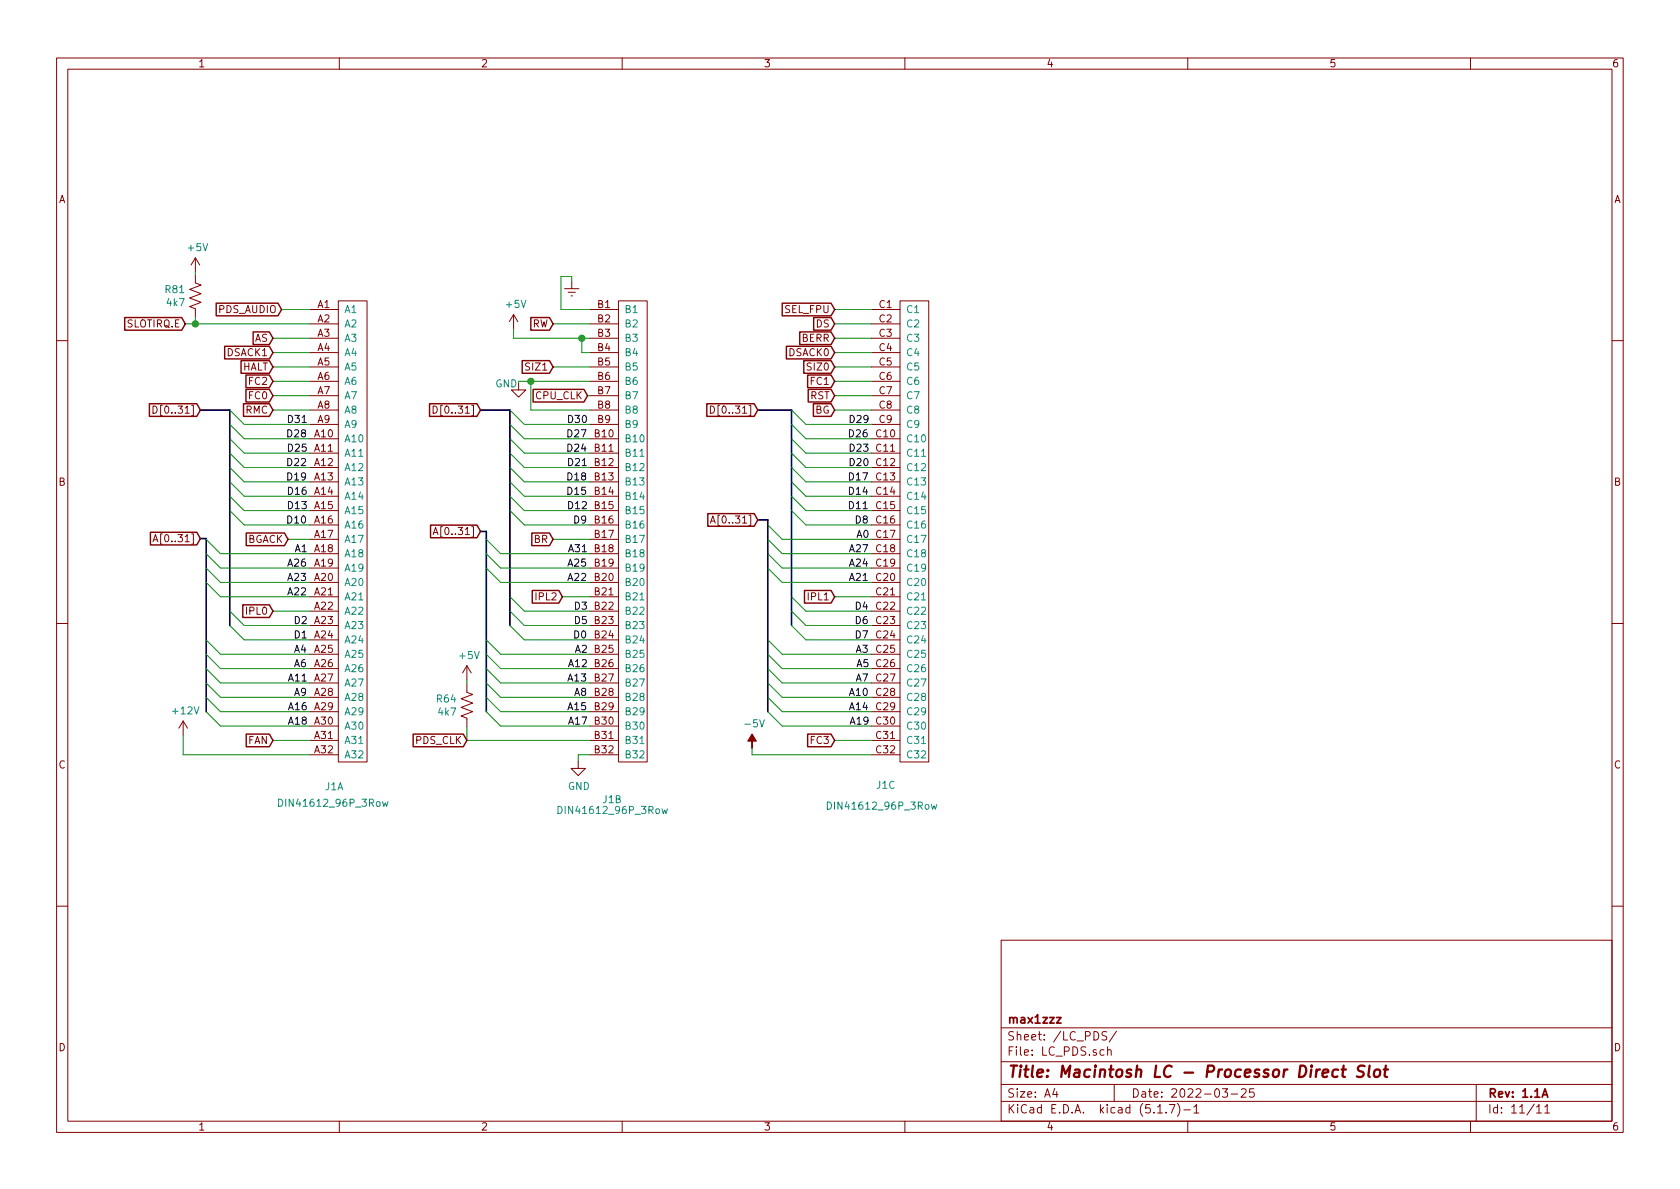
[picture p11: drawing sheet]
<svg xmlns="http://www.w3.org/2000/svg" width="297mm" height="210mm" viewBox="0 0 297 210" stroke-linecap="round" stroke-linejoin="round" font-family="sans-serif">
<g fill="none" stroke="#840000" stroke-width=".18">
<path d="M10 10.3h277v189.9h-277zM12 12.2h273v186.1h-273zM60 10.3v1.9M110 10.3v1.9M160 10.3v1.9M210 10.3v1.9M260 10.3v1.9M34.5 48.5v1.5l1.1 .4-2.1 .8 2.1 .7-2.1 .8 2.1 .8-2.1 .7 1 .4v1.5M34.5 45.6l-.7 1.3M34.5 45.6v2.5M34.5 45.6l.8 1.3M54.7 54.7h5.1"/>
<path d="M54.7 57.3h5.1M54.7 59.8h5.1M59.8 53.2h5.1v81.5h-5.1zM90.8 55.6l-.8 1.3M90.8 55.6v2.6M90.8 55.6l.8 1.3M99.8 51h2.6M100.5 51.7h1.2M101 52.3h.2M101.1 49.8v1.2M104.3 54.7h5M104.3 57.3h5"/>
<path d="M104.3 59.8h5M109.3 53.2h5.1v81.5h-5.1zM154.1 54.7h5M154.1 57.3h5M154.1 59.8h5M159.1 53.2h5.1v81.5h-5.1zM10 60.2h2M27.1 71.8a.64 .64 0 0 1 .7 .6 .64 .64 0 0 1-.7 .7zM54.7 77.6h5.1M54.7 62.4h5.1M54.7 64.9h5.1M54.7 67.4h5.1"/>
<path d="M54.7 70h5.1M54.7 72.5h5.1M54.7 75.1h5.1M76.6 71.8a.64 .64 0 0 1 .7 .6 .64 .64 0 0 1-.7 .7zM91.7 67.7v1.3h1.3l-1.3 1.2-1.3-1.2h1.3M104.3 77.6h5M104.3 62.4h5M104.3 64.9h5M104.3 67.4h5M104.3 70h5M104.3 72.5h5M104.3 75.1h5"/>
<path d="M125.6 71.8a.64 .64 0 0 1 .7 .6 .64 .64 0 0 1-.7 .7zM154.1 77.6h5M154.1 62.4h5M154.1 64.9h5M154.1 67.4h5M154.1 70h5M154.1 72.5h5M154.1 75.1h5M285 60.2h2M27.1 95.8l.4-1.3 .4 1.3M27.2 95.4h.6M54.7 80.1h5.1"/>
<path d="M54.7 82.7h5.1M54.7 85.2h5.1M54.7 87.8h5.1M54.7 90.3h5.1M54.7 92.8h5.1M54.7 95.4h5.1M54.7 97.9h5.1M76.6 94.5l.4-1.2 .4 1.2M76.7 94.2h.6M104.3 80.1h5M104.3 82.7h5M104.3 85.2h5"/>
<path d="M104.3 87.8h5M104.3 90.3h5M104.3 92.8h5M104.3 95.4h5M104.3 97.9h5M125.6 92.5l.4-1.3 .5 1.3M125.7 92.1h.6M154.1 80.1h5M154.1 82.7h5M154.1 85.2h5M154.1 87.8h5M154.1 90.3h5"/>
<path d="M154.1 92.8h5M154.1 95.4h5M154.1 97.9h5M10 110.3h2M54.7 100.5h5.1M54.7 103h5.1M54.7 105.5h5.1M54.7 108.1h5.1M54.7 110.6h5.1M54.7 113.2h5.1M54.7 115.7h5.1M54.7 118.2h5.1"/>
<path d="M82.5 117.7l-.7 1.3M82.5 117.7v2.6M82.5 117.7l.8 1.3M104.3 100.5h5M104.3 103h5M104.3 105.5h5M104.3 108.1h5M104.3 110.6h5M104.3 113.2h5M104.3 115.7h5M104.3 118.2h5M154.1 100.5h5"/>
<path d="M154.1 103h5M154.1 105.5h5M154.1 108.1h5M154.1 110.6h5M154.1 113.2h5M154.1 115.7h5M154.1 118.2h5M285 110.3h2M32.4 127.5l-.8 1.3M32.4 127.5v2.5M32.4 127.5l.7 1.3M54.7 120.8h5.1"/>
<path d="M54.7 123.3h5.1M54.7 125.9h5.1M54.7 128.4h5.1M54.7 130.9h5.1M54.7 133.5h5.1M82.5 120.9v1.5l1.1 .4-2.1 .8 2.1 .7-2.1 .8 2.1 .8-2.1 .7 1 .4v1.5M102.2 134.6v1.3h1.3l-1.3 1.3-1.2-1.3h1.2M104.3 120.8h5M104.3 123.3h5M104.3 125.9h5M104.3 128.4h5M104.3 130.9h5"/>
<path d="M104.3 133.5h5M154.1 120.8h5M154.1 123.3h5M154.1 125.9h5M154.1 128.4h5M154.1 130.9h5M154.1 133.5h5M10 160.2h2M64.9 175.6h.1M114.4 175.6h.1M164.2 175.6h.1M177 166.3h108v32h-108z"/>
<path d="M285 160.2h2M60 198.3v1.9M110 198.3v1.9M160 198.3v1.9M177 194.8h108M177 191.8h108M177 187.8h108M177 181.8h108M186.5 192.5l-.4 1h1M186.8 193v1M195.2 185.7l-.4-.1-.3 .3 .1 .6h.6M195.7 182.5l-.6-.1-.3 .3 .2 .4 .6 .3v.4l-.2 .1-.6-.1"/>
<path d="M195.8 185.7l.3-.1 .3 .1 .1 .9M195.8 185.1v1.5M197 191.8v3M197.4 182.3l-1.3 2M204.7 196.8h.8M206.2 196.7v.1M206.8 195.3h.9l-.6 1.5M208.2 195.1a1.71 1.71 0 0 1 0 2.3M209.3 196.3h1.2M210 198.3v1.9M211.1 195.8l.4-.5v1.5M211.1 196.8h.9"/>
<path d="M216.1 192.5h.9l-.4 .6 .4 .1v.7l-.2 .1-.7-.1M217.7 193.5h1.1M219.5 192.7l.2-.2h.3l.3 .2v.3v.2l-.9 .8h.9M221.7 192.5h-.7l-.1 .7 .2-.1 .5 .1 .2 .2-.1 .5-.2 .1-.6-.1M260 198.3v1.9M261 191.8v6.5M271.7 195.8l.4-.5v1.5M271.7 196.8h.8M273.1 195.8l.5-.5v1.5M273.1 196.8h.9"/>
</g>
<path d="M186.8 179.9h.8l-.8 1h.8M272.7 194l.5-1.5 .5 1.5M272.8 193.6h.7" fill="none" stroke="#840000" stroke-width=".3"/>
<path d="M236.6 189.2a.68 .68 0 0 0-1 .3v.8l.3 .1 .6-.1M237.2 189.1h.8M237.6 188.4l-.2 1.8v.1l.4 .1M241.3 188.5a.84 .84 0 0 0-1.1 .1 .46 .46 0 0 0 .2 .8l.4 .1a.48 .48 0 0 1 .3 .5 .48 .48 0 0 1-.4 .4l-.8-.1M242.2 188.4l-.3 1.8 .3 .2M243.1 189.3a.54 .54 0 0 1 .5-.2 .54 .54 0 0 1 .4 .4v.6a.56 .56 0 0 1-.6 .4 .56 .56 0 0 1-.5-.4zM244.7 189.1h.7M245 188.4l-.2 1.8 .1 .1 .3 .1" fill="none" stroke="#840000" stroke-width=".41"/>
<path d="M113.2 80.7h.7M113.2 106.1h.7M113.2 131.5h.7M49.3 141.3a.64 .64 0 0 1 .7 .7 .64 .64 0 0 1-.7 .6zM67.6 141.8l.3 .8 .2-.6 .3 .6 .2-.8M98.7 142.6a.64 .64 0 0 1 .7 .6 .64 .64 0 0 1-.7 .7zM117 143l.3 .9 .2-.6 .3 .6 .2-.9M146.3 141.8a.64 .64 0 0 1 .7 .7 .64 .64 0 0 1-.7 .6zM164.7 142.3l.2 .8 .3-.6 .2 .6 .2-.8" fill="none" stroke="#008484" stroke-width=".18"/>
<path d="M133 129.8l.7 1.3h-.7v1.2v-1.2h-.8z" fill="#840000" stroke="#840000" stroke-width=".18"/>
<path d="M35.4 72.5h5.2v38.1M85 72.5h5.2v38.1M134 72.5h6v38.1M35.4 95.2h1v30.7M85 94h1v31.9M134 91.9h1.8v34" fill="none" stroke="#000084" stroke-width=".3"/>
<g fill="none" stroke="#008400" stroke-width=".18">
<path d="M32.8 57.3h21.9M34.5 48.1v.4M34.5 56.1v1.2M48.3 59.8h6.4M49.8 54.7h4.9M90.8 58.2v1.6h13.5M97.8 57.3h6.5M101.1 49.8v-.9h-1.9v5.8h5.1M102.9 59.8v2.6h1.4M147.6 57.3h6.5M147.6 59.8h6.5M147.6 54.7h6.5"/>
<path d="M40.6 72.5l2.6 2.6h11.5M40.6 75.1l2.6 2.5h11.5M40.6 77.6l2.6 2.5h11.5M48.3 67.4h6.4M48.3 64.9h6.4M48.3 70h6.4M48.3 72.5h6.4M48.3 62.4h6.4M90.2 72.5l2.5 2.6h11.6M90.2 75.1l2.5 2.5h11.6M90.2 77.6l2.5 2.5h11.6M91.7 67.4h12.6"/>
<path d="M93.9 67.4v5.1h10.4M97.8 64.9h6.5M103.9 70h.4M140 72.5l2.5 2.6h11.6M140 75.1l2.5 2.5h11.6M140 77.6l2.5 2.5h11.6M147.6 67.4h6.5M147.6 64.9h6.5M147.6 70h6.5M147.6 72.5h6.5M147.6 62.4h6.5M36.4 95.4l2.6 2.5h15.7"/>
<path d="M36.4 97.9l2.6 2.6h15.7M40.6 90.3l2.6 2.5h11.5M40.6 80.1l2.6 2.6h11.5M40.6 82.7l2.6 2.5h11.5M40.6 85.2l2.6 2.6h11.5M40.6 87.8l2.6 2.5h11.5M50.9 95.4h3.8M86 95.4l2.5 2.5h15.8M86 97.9l2.5 2.6h15.8M90.2 90.3l2.5 2.5h11.6M90.2 80.1l2.5 2.6h11.6M90.2 82.7l2.5 2.5h11.6"/>
<path d="M90.2 85.2l2.5 2.6h11.6M90.2 87.8l2.5 2.5h11.6M97.8 95.4h6.5M135.8 95.4l2.5 2.5h15.8M135.8 97.9l2.5 2.6h15.8M135.8 92.8l2.5 2.6h15.8M140 90.3l2.5 2.5h11.6M140 80.1l2.5 2.6h11.6M140 82.7l2.5 2.5h11.6M140 85.2l2.5 2.6h11.6M140 87.8l2.5 2.5h11.6M36.4 100.5l2.6 2.5h15.7"/>
<path d="M36.4 103l2.6 2.5h15.7M36.4 113.2l2.6 2.5h15.7M36.4 115.7l2.6 2.5h15.7M36.4 118.2l2.6 2.6h15.7M40.6 108.1l2.6 2.5h11.5M40.6 110.6l2.6 2.6h11.5M48.3 108.1h6.4M86 100.5l2.5 2.5h15.8M86 113.2l2.5 2.5h15.8M86 115.7l2.5 2.5h15.8M86 118.2l2.5 2.6h15.8M90.2 105.5l2.5 2.6h11.6"/>
<path d="M90.2 108.1l2.5 2.5h11.6M90.2 110.6l2.5 2.6h11.6M99.4 105.5h4.9M135.8 100.5l2.5 2.5h15.8M135.8 113.2l2.5 2.5h15.8M135.8 115.7l2.5 2.5h15.8M135.8 118.2l2.5 2.6h15.8M140 105.5l2.5 2.6h11.6M140 108.1l2.5 2.5h11.6M140 110.6l2.5 2.6h11.6M147.6 105.5h6.5M32.4 130v3.5h22.3"/>
<path d="M36.4 120.8l2.6 2.5h15.7M36.4 123.3l2.6 2.6h15.7M36.4 125.9l2.6 2.5h15.7M48.3 130.9h6.4M82.5 128.5v2.4h21.8M82.5 120.3v.6M86 120.8l2.5 2.5h15.8M86 123.3l2.5 2.6h15.8M86 125.9l2.5 2.5h15.8M104.3 133.5h-2.1v1.1M133 132.3v1.2h21.1M135.8 120.8l2.5 2.5h15.8"/>
<path d="M135.8 123.3l2.5 2.6h15.8M135.8 125.9l2.5 2.5h15.8M147.6 130.9h6.5"/>
</g>
<g fill="none" stroke="#840000" stroke-width=".25">
<path d="M22 56.2h10.1l.7 1.1-.7 1.1h-10.1zM38.2 53.6h10.9l.7 1.1-.7 1.1h-10.9zM44.8 58.7h2.8l.7 1.1-.7 1.1h-2.8zM93.9 56.2h3.3l.6 1.1-.6 1.1h-3.3zM138.3 53.6h8.6l.7 1.1-.7 1.1h-8.6zM141.4 58.7h5.5l.7 1.1-.7 1.1h-5.5zM143.9 56.2h3l.7 1.1-.7 1.1h-3zM26.4 71.4h8.4l.6 1.1-.6 1.1h-8.4zM39.7 61.2h7.9l.7 1.2-.7 1.1h-7.9zM42.6 63.8h5l.7 1.1-.7 1.1h-5zM43.1 71.4h4.5l.7 1.1-.7 1.1h-4.5zM43.5 68.9h4.1l.7 1.1-.7 1.1h-4.1z"/>
<path d="M43.5 66.3h4.1l.7 1.1-.7 1.1h-4.1zM75.9 71.4h8.4l.7 1.1-.7 1.1h-8.4zM92.3 63.8h4.9l.6 1.1-.6 1.1h-4.9zM94.3 68.9h9l.6 1.1-.6 1.1h-9zM125 71.4h8.3l.7 1.1-.7 1.1h-8.3zM139 61.2h7.9l.7 1.2-.7 1.1h-7.9zM142.1 63.8h4.8l.7 1.1-.7 1.1h-4.8zM142.8 66.3h4.1l.7 1.1-.7 1.1h-4.1zM142.9 68.9h4l.7 1.1-.7 1.1h-4zM143.8 71.4h3.1l.7 1.1-.7 1.1h-3.1zM26.6 94.1h8.2l.6 1.1-.6 1.2h-8.2zM43.5 94.3h6.8l.6 1.1-.6 1.1h-6.8z"/>
<path d="M76.1 92.9h8.2l.7 1.1-.7 1.1h-8.2zM94 94.3h3.2l.6 1.1-.6 1.1h-3.2zM125.1 90.8h8.2l.7 1.1-.7 1.2h-8.2zM42.9 107h4.7l.7 1.1-.7 1.1h-4.7zM94.1 104.4h4.7l.6 1.1-.6 1.1h-4.7zM142.2 104.4h4.7l.7 1.1-.7 1.1h-4.7zM43.5 129.8h4.1l.7 1.1-.7 1.1h-4.1zM73.1 129.8h8.8l.6 1.1-.6 1.1h-8.8zM142.8 129.8h4.1l.7 1.1-.7 1.1h-4.1z"/>
</g>
<g fill="#008400" stroke="#008400" stroke-width=".25">
<circle cx="93.9" cy="67.4" r=".51"/>
<circle cx="102.9" cy="59.8" r=".51"/>
<circle cx="34.5" cy="57.3" r=".51"/>
</g>
<text font-size="2.8" fill="#840000" x="178" y="190.5">Title: Macintosh LC - Processor Direct Slot</text>
<g font-size="2.1" fill="#840000">
<text x="178" y="184">Sheet: /LC_PDS/</text>
<text x="178" y="181">max1zzz</text>
<text x="178" y="186.7">File: LC_PDS.sch</text>
<text x="178" y="196.9">KiCad E.D.A. kicad (5.1.7)-1</text>
<text x="178" y="194.1">Size: A4</text>
<text x="200" y="194.1">Date: 2022-03-25</text>
<text x="263" y="194.1">Rev: 1.1A</text>
<text x="263" y="196.9">Id: 11/11</text>
</g>
<g font-size="1.8" fill="#840000">
<text x="35" y="11.9">1</text>
<text x="85" y="11.9">2</text>
<text x="135" y="11.9">3</text>
<text x="185" y="11.9">4</text>
<text x="235" y="11.9">5</text>
<text x="285" y="11.9">6</text>
<text x="10.4" y="35.9">A</text>
<text x="285.4" y="35.9">A</text>
<text x="22.5" y="57.9">SLOTIRQ.E</text>
<text x="38.7" y="55.4">PDS_AUDIO</text>
<text x="56.2" y="54.5">A1</text>
<text x="56.2" y="57">A2</text>
<text x="56.2" y="59.6">A3</text>
<text x="94.1" y="57.9">RW</text>
<text x="105.7" y="54.5">B1</text>
<text x="105.7" y="57">B2</text>
<text x="105.7" y="59.6">B3</text>
<text x="138.8" y="55.4">SEL_FPU</text>
<text x="144.3" y="57.9">DS</text>
<text x="155.5" y="54.5">C1</text>
<text x="155.5" y="57">C2</text>
<text x="155.5" y="59.6">C3</text>
<text x="40.2" y="63">DSACK1</text>
<text x="42.7" y="65.5">HALT</text>
<text x="45" y="60.4">AS</text>
<text x="56.2" y="62.1">A4</text>
<text x="56.2" y="64.6">A5</text>
<text x="93.3" y="65.5">SIZ1</text>
<text x="105.7" y="62.1">B4</text>
<text x="105.7" y="64.6">B5</text>
<text x="139.5" y="63">DSACK0</text>
<text x="141.8" y="60.4">BERR</text>
<text x="143.1" y="65.5">SIZ0</text>
<text x="155.5" y="62.1">C4</text>
<text x="155.5" y="64.6">C5</text>
<text x="44.1" y="70.6">FC0</text>
<text x="44.1" y="68.1">FC2</text>
<text x="56.2" y="67.2">A6</text>
<text x="56.2" y="69.7">A7</text>
<text x="94.7" y="70.6">CPU_CLK</text>
<text x="105.7" y="67.2">B6</text>
<text x="105.7" y="69.7">B7</text>
<text x="143.3" y="70.6">RST</text>
<text x="143.4" y="68.1">FC1</text>
<text x="155.5" y="67.2">C6</text>
<text x="155.5" y="69.7">C7</text>
<text x="28.2" y="73.1">D[0..31]</text>
<text x="43.4" y="73.1">RMC</text>
<text x="55.7" y="77.3">A10</text>
<text x="56.2" y="72.3">A8</text>
<text x="56.2" y="74.8">A9</text>
<text x="77.8" y="73.1">D[0..31]</text>
<text x="105.2" y="77.3">B10</text>
<text x="105.7" y="72.3">B8</text>
<text x="105.7" y="74.8">B9</text>
<text x="126.8" y="73.1">D[0..31]</text>
<text x="144.1" y="73.1">BG</text>
<text x="155" y="77.3">C10</text>
<text x="155.5" y="72.3">C8</text>
<text x="155.5" y="74.8">C9</text>
<text x="55.7" y="82.4">A12</text>
<text x="105.2" y="79.9">B11</text>
<text x="10.4" y="85.9">B</text>
<text x="55.7" y="85">A13</text>
<text x="105.2" y="85">B13</text>
<text x="105.2" y="87.5">B14</text>
<text x="155" y="85">C13</text>
<text x="155" y="87.5">C14</text>
<text x="285.4" y="85.9">B</text>
<text x="28.2" y="95.9">A[0..31]</text>
<text x="55.7" y="92.6">A16</text>
<text x="55.7" y="95.1">A17</text>
<text x="77.8" y="94.6">A[0..31]</text>
<text x="105.2" y="92.6">B16</text>
<text x="105.2" y="95.1">B17</text>
<text x="126.8" y="92.6">A[0..31]</text>
<text x="155" y="90">C15</text>
<text x="155" y="92.6">C16</text>
<text x="155" y="95.1">C17</text>
<text x="43.7" y="96">BGACK</text>
<text x="55.7" y="97.7">A18</text>
<text x="55.7" y="100.2">A19</text>
<text x="94.4" y="96">BR</text>
<text x="105.2" y="97.7">B18</text>
<text x="105.2" y="100.2">B19</text>
<text x="155" y="97.7">C18</text>
<text x="155" y="100.2">C19</text>
<text x="55.7" y="102.7">A20</text>
<text x="55.7" y="105.3">A21</text>
<text x="55.7" y="107.8">A22</text>
<text x="94.9" y="106.2">IPL2</text>
<text x="105.2" y="102.7">B20</text>
<text x="105.2" y="105.3">B21</text>
<text x="143.1" y="106.2">IPL1</text>
<text x="155" y="102.7">C20</text>
<text x="155" y="105.3">C21</text>
<text x="155" y="107.8">C22</text>
<text x="43.7" y="108.7">IPL0</text>
<text x="105.2" y="112.9">B24</text>
<text x="155" y="110.4">C23</text>
<text x="155" y="112.9">C24</text>
<text x="55.7" y="115.4">A25</text>
<text x="55.7" y="118">A26</text>
<text x="105.2" y="115.4">B25</text>
<text x="105.2" y="118">B26</text>
<text x="155" y="115.4">C25</text>
<text x="155" y="118">C26</text>
<text x="55.7" y="120.5">A27</text>
<text x="55.7" y="123.1">A28</text>
<text x="55.7" y="125.6">A29</text>
<text x="105.2" y="120.5">B27</text>
<text x="105.2" y="123.1">B28</text>
<text x="105.2" y="125.6">B29</text>
<text x="155" y="120.5">C27</text>
<text x="155" y="123.1">C28</text>
<text x="155" y="125.6">C29</text>
<text x="43.8" y="131.6">FAN</text>
<text x="55.7" y="128.1">A30</text>
<text x="55.7" y="130.7">A31</text>
<text x="73.5" y="131.6">PDS_CLK</text>
<text x="105.2" y="128.1">B30</text>
<text x="105.2" y="130.7">B31</text>
<text x="143.4" y="131.6">FC3</text>
<text x="155" y="128.1">C30</text>
<text x="155" y="130.7">C31</text>
<text x="10.4" y="135.9">C</text>
<text x="55.7" y="133.2">A32</text>
<text x="105.2" y="133.2">B32</text>
<text x="155" y="133.2">C32</text>
<text x="285.4" y="135.9">C</text>
<text x="10.4" y="185.9">D</text>
<text x="285.4" y="185.9">D</text>
<text x="35" y="199.9">1</text>
<text x="85" y="199.9">2</text>
<text x="135" y="199.9">3</text>
<text x="185" y="199.9">4</text>
<text x="235" y="199.9">5</text>
<text x="285" y="199.9">6</text>
</g>
<g font-size="1.8" fill="#008484">
<text x="33.3" y="44.4">+5V</text>
<text x="29.3" y="51.8">R81</text>
<text x="29.6" y="54.1">4k7</text>
<text x="60.8" y="55.4">A1</text>
<text x="60.8" y="57.9">A2</text>
<text x="89.6" y="54.5">+5V</text>
<text x="110.4" y="55.4">B1</text>
<text x="110.4" y="57.9">B2</text>
<text x="160.1" y="55.4">C1</text>
<text x="160.1" y="57.9">C2</text>
<text x="60.8" y="60.4">A3</text>
<text x="60.8" y="63">A4</text>
<text x="60.8" y="65.5">A5</text>
<text x="110.4" y="60.4">B3</text>
<text x="110.4" y="63">B4</text>
<text x="110.4" y="65.5">B5</text>
<text x="160.1" y="60.4">C3</text>
<text x="160.1" y="63">C4</text>
<text x="160.1" y="65.5">C5</text>
<text x="60.8" y="68.1">A6</text>
<text x="60.8" y="70.6">A7</text>
<text x="110.4" y="68.1">B6</text>
<text x="110.4" y="70.6">B7</text>
<text x="160.1" y="68.1">C6</text>
<text x="160.1" y="70.6">C7</text>
<text x="60.8" y="73.1">A8</text>
<text x="60.8" y="75.7">A9</text>
<text x="110.4" y="73.1">B8</text>
<text x="110.4" y="75.7">B9</text>
<text x="160.1" y="73.1">C8</text>
<text x="160.1" y="75.7">C9</text>
<text x="60.8" y="78.2">A10</text>
<text x="60.8" y="80.8">A11</text>
<text x="60.8" y="83.3">A12</text>
<text x="110.4" y="78.2">B10</text>
<text x="110.4" y="80.8">B11</text>
<text x="110.4" y="83.3">B12</text>
<text x="160.1" y="78.2">C10</text>
<text x="160.1" y="80.8">C11</text>
<text x="160.1" y="83.3">C12</text>
<text x="60.8" y="85.8">A13</text>
<text x="60.8" y="88.4">A14</text>
<text x="110.4" y="85.8">B13</text>
<text x="110.4" y="88.4">B14</text>
<text x="160.1" y="85.8">C13</text>
<text x="160.1" y="88.4">C14</text>
<text x="60.8" y="90.9">A15</text>
<text x="60.8" y="93.5">A16</text>
<text x="110.4" y="90.9">B15</text>
<text x="110.4" y="93.5">B16</text>
<text x="160.1" y="90.9">C15</text>
<text x="160.1" y="93.5">C16</text>
<text x="60.8" y="96">A17</text>
<text x="60.8" y="98.5">A18</text>
<text x="60.8" y="101.1">A19</text>
<text x="110.4" y="96">B17</text>
<text x="110.4" y="98.5">B18</text>
<text x="110.4" y="101.1">B19</text>
<text x="160.1" y="96">C17</text>
<text x="160.1" y="98.5">C18</text>
<text x="160.1" y="101.1">C19</text>
<text x="60.8" y="103.6">A20</text>
<text x="60.8" y="106.2">A21</text>
<text x="110.4" y="103.6">B20</text>
<text x="110.4" y="106.2">B21</text>
<text x="160.1" y="103.6">C20</text>
<text x="160.1" y="106.2">C21</text>
<text x="60.8" y="108.7">A22</text>
<text x="60.8" y="111.2">A23</text>
<text x="60.8" y="113.8">A24</text>
<text x="110.4" y="108.7">B22</text>
<text x="110.4" y="111.2">B23</text>
<text x="110.4" y="113.8">B24</text>
<text x="160.1" y="108.7">C22</text>
<text x="160.1" y="111.2">C23</text>
<text x="160.1" y="113.8">C24</text>
<text x="60.8" y="116.3">A25</text>
<text x="60.8" y="118.9">A26</text>
<text x="81.3" y="116.6">+5V</text>
<text x="110.4" y="116.3">B25</text>
<text x="110.4" y="118.9">B26</text>
<text x="160.1" y="116.3">C25</text>
<text x="160.1" y="118.9">C26</text>
<text x="60.8" y="121.4">A27</text>
<text x="60.8" y="123.9">A28</text>
<text x="77.3" y="124.2">R64</text>
<text x="110.4" y="121.4">B27</text>
<text x="110.4" y="123.9">B28</text>
<text x="160.1" y="121.4">C27</text>
<text x="160.1" y="123.9">C28</text>
<text x="30.7" y="126.3">+12V</text>
<text x="60.8" y="126.5">A29</text>
<text x="60.8" y="129">A30</text>
<text x="60.8" y="131.6">A31</text>
<text x="77.6" y="126.5">4k7</text>
<text x="110.4" y="126.5">B29</text>
<text x="110.4" y="129">B30</text>
<text x="110.4" y="131.6">B31</text>
<text x="132" y="128.6">-5V</text>
<text x="160.1" y="126.5">C29</text>
<text x="160.1" y="129">C30</text>
<text x="160.1" y="131.6">C31</text>
<text x="60.8" y="134.1">A32</text>
<text x="110.4" y="134.1">B32</text>
<text x="160.1" y="134.1">C32</text>
<text x="50" y="142.7">DIN41612_96P_3Row</text>
<text x="57.5" y="139.7">J1A</text>
<text x="99.4" y="143.9">DIN41612_96P_3Row</text>
<text x="100.4" y="139.7">GND</text>
<text x="106.6" y="142">J1B</text>
<text x="147" y="143.2">DIN41612_96P_3Row</text>
<text x="155" y="139.5">J1C</text>
</g>
<text font-size="1.8" fill="#008400" x="87.6" y="68.5">GND</text>
<g font-size="1.8">
<text x="51.1" y="77.3">D28</text>
<text x="51.2" y="74.8">D31</text>
<text x="100.6" y="77.3">D27</text>
<text x="100.8" y="74.8">D30</text>
<text x="150.4" y="77.3">D26</text>
<text x="150.5" y="74.8">D29</text>
<text x="51.1" y="82.4">D22</text>
<text x="51.2" y="79.9">D25 A11</text>
<text x="100.6" y="79.9">D24</text>
<text x="100.8" y="82.4">D21 B12</text>
<text x="150.5" y="82.4">D20 C12</text>
<text x="150.5" y="79.9">D23 C11</text>
<text x="51.1" y="85">D19</text>
<text x="51.2" y="87.5">D16 A14</text>
<text x="100.6" y="87.5">D15</text>
<text x="100.6" y="85">D18</text>
<text x="150.4" y="85">D17</text>
<text x="150.4" y="87.5">D14</text>
<text x="51.1" y="92.6">D10</text>
<text x="51.2" y="90">D13 A15</text>
<text x="100.8" y="90">D12 B15</text>
<text x="101.6" y="92.6">D9</text>
<text x="150.4" y="90">D11</text>
<text x="151.4" y="92.6">D8</text>
<text x="151.5" y="95.1">A0</text>
<text x="51.1" y="100.2">A26</text>
<text x="52.2" y="97.7">A1</text>
<text x="100.6" y="100.2">A25</text>
<text x="100.8" y="97.7">A31</text>
<text x="150.4" y="100.2">A24</text>
<text x="150.4" y="97.7">A27</text>
<text x="51.1" y="105.3">A22</text>
<text x="51.1" y="102.7">A23</text>
<text x="100.6" y="102.7">A22</text>
<text x="101.8" y="107.8">D3 B22</text>
<text x="150.4" y="102.7">A21</text>
<text x="151.4" y="107.8">D4</text>
<text x="52.2" y="110.4">D2 A23</text>
<text x="52.2" y="112.9">D1 A24</text>
<text x="101.6" y="112.9">D0</text>
<text x="101.8" y="110.4">D5 B23</text>
<text x="151.4" y="110.4">D6</text>
<text x="151.4" y="112.9">D7</text>
<text x="52.1" y="118">A6</text>
<text x="52.1" y="115.4">A4</text>
<text x="100.8" y="118">A12</text>
<text x="101.8" y="115.4">A2</text>
<text x="151.4" y="115.4">A3</text>
<text x="151.5" y="118">A5</text>
<text x="51.2" y="125.6">A16</text>
<text x="51.2" y="120.5">A11</text>
<text x="52.1" y="123.1">A9</text>
<text x="100.6" y="120.5">A13</text>
<text x="100.6" y="125.6">A15</text>
<text x="101.6" y="123.1">A8</text>
<text x="150.4" y="125.6">A14</text>
<text x="150.4" y="123.1">A10</text>
<text x="151.4" y="120.5">A7</text>
<text x="51.2" y="128.1">A18</text>
<text x="100.8" y="128.1">A17</text>
<text x="150.5" y="128.1">A19</text>
</g>
</svg>
